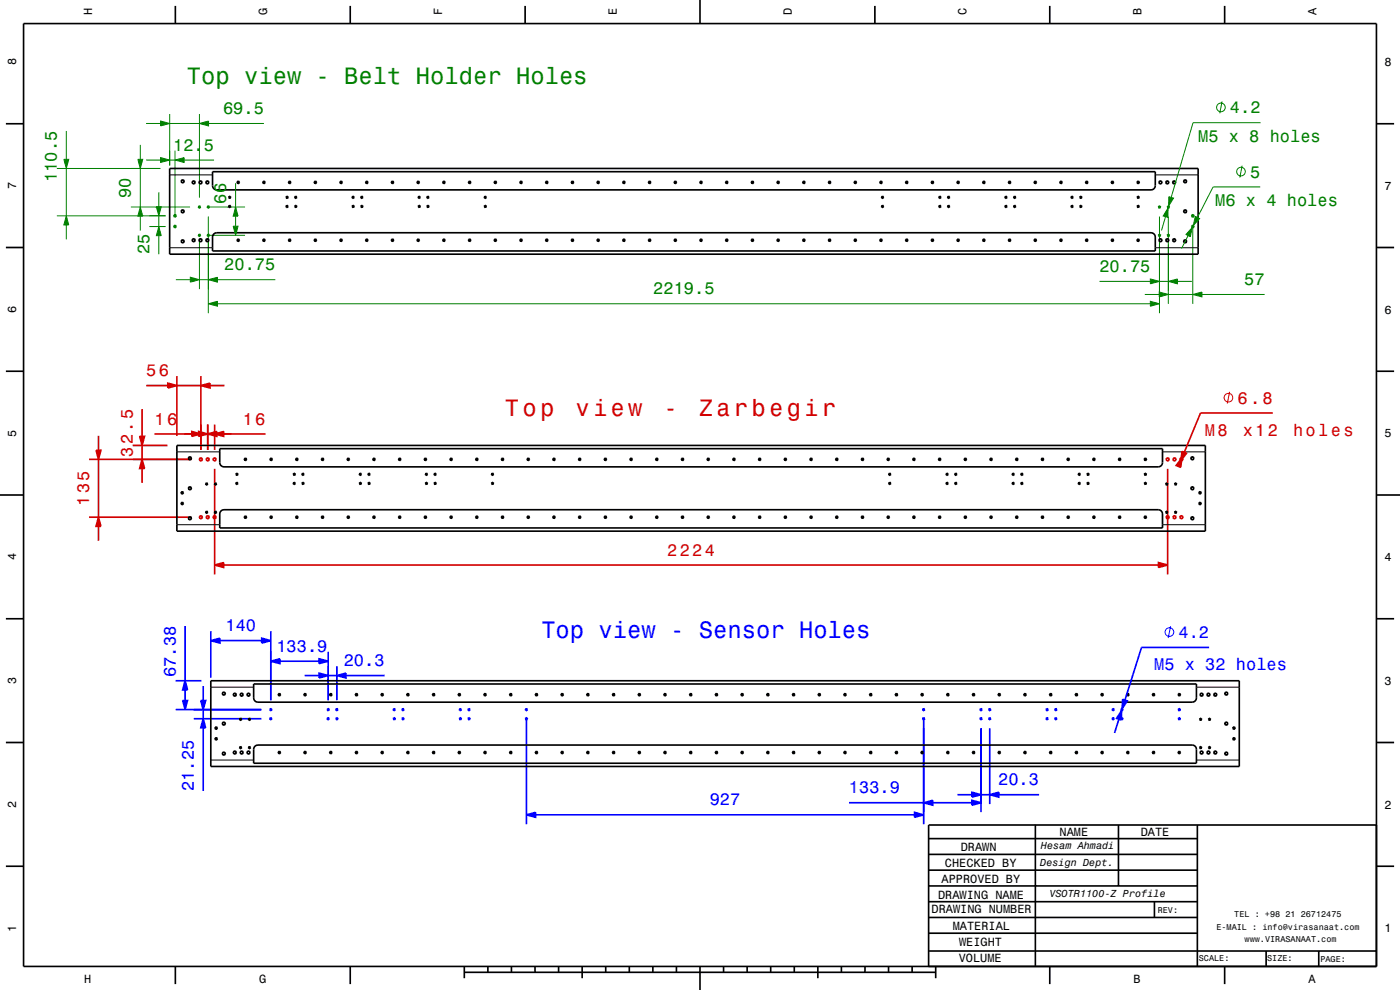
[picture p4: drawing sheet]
<svg xmlns="http://www.w3.org/2000/svg" width="297mm" height="210mm" viewBox="0 0 297 210" stroke-linecap="round" stroke-linejoin="round" font-family="sans-serif">
<g fill="none" stroke="#008000" stroke-width=".21">
<path d="M12.1 35.7h21.9M36 24.2v10.9M37.1 32v14.1M42.3 24.2v17.7M12.1 45.8h23M27.8 43.9h12.5M31.7 48.1h3.4M42.3 50.6v10.7M44.2 45.9v20.5M44.3 43.9h7.7M44.3 49.9h7.7M246 45.9v20.5"/>
<path d="M247.9 45.9v18.6M253 47.8v16.7"/>
</g>
<g fill="none" stroke="#d20000" stroke-width=".35">
<path d="M37.5 79.8v12.7M42.6 79.8v15.6M18.9 97.4h21.7M28.1 94.5h7.4M44.1 90.1v5.3M45.5 90.1v5.3M45.5 99.4v22.5M247.7 99.4v22.5M18.9 109.7h21.7"/>
<circle cx="42.6" cy="97.4" r=".31"/>
<circle cx="44.1" cy="97.4" r=".31"/>
<circle cx="45.5" cy="97.4" r=".31"/>
<circle cx="247.7" cy="97.4" r=".31"/>
<circle cx="249.2" cy="97.4" r=".31"/>
<circle cx="250.6" cy="97.4" r=".31"/>
<circle cx="42.6" cy="109.7" r=".31"/>
<circle cx="44.1" cy="109.7" r=".31"/>
<circle cx="45.5" cy="109.7" r=".31"/>
<circle cx="247.7" cy="109.7" r=".31"/>
<circle cx="249.2" cy="109.7" r=".31"/>
<circle cx="250.6" cy="109.7" r=".31"/>
</g>
<g fill="none" stroke="#00f" stroke-width=".35">
<path d="M44.7 133.9v9.9M57.4 133.9v14.6M69.6 138.3v10.2M37.3 150.5h18.1M37.3 144.4h5.4M41.1 152.5h14.3M57.3 150.4l.2-.1 .1 .2v.2h-.2zM57.3 152.3h.2l.1 .2-.2 .2-.1-.2zM69.5 150.4l.1-.1 .2 .2v.2h-.3zM69.5 152.3h.2l.1 .2-.2 .2-.2-.2zM71.3 152.4l.2-.1 .1 .1v.2h-.2zM71.3 150.4h.2l.1 .2-.1 .1-.2-.1z"/>
<path d="M71.5 141.3v7.2M83.5 152.4l.2-.1 .1 .1v.2h-.2zM83.5 150.4h.2l.1 .2-.2 .1-.1-.1zM85.3 152.4l.2-.1 .2 .1-.1 .2h-.2zM85.4 150.4h.2l.1 .2-.2 .1-.2-.1zM97.5 152.4l.2-.1 .1 .1v.2h-.2zM97.5 150.4h.2l.1 .2-.2 .1-.1-.1zM99.3 152.4l.2-.1 .2 .1-.1 .2h-.2zM99.4 150.4h.2l.1 .2-.2 .1-.2-.1zM111.5 152.4l.2-.1 .2 .1-.1 .2h-.2zM111.5 150.4h.3v.2l-.1 .1-.2-.1zM111.7 152.5v22.3"/>
<path d="M195.8 150.4h.2l.1 .2-.2 .1-.1-.1zM195.8 152.3h.2l.1 .2-.2 .2-.1-.2zM196 152.5v22.3M208 150.4h.2l.1 .2-.2 .1-.2-.1zM208 152.3h.2l.1 .2-.2 .2-.2-.2zM208.1 154.5v17.8M209.8 150.4h.2l.1 .2-.1 .1-.2-.1zM209.8 152.3h.2l.1 .2-.1 .2-.2-.2zM210 154.5v16.1M222 150.4h.2l.1 .2-.2 .1-.1-.1zM222 152.3h.2l.1 .2-.2 .2-.1-.2zM223.9 150.4h.2l.1 .2-.2 .1-.2-.1z"/>
<path d="M223.9 152.3h.2l.1 .2-.2 .2-.2-.2zM236 150.4h.2l.1 .2-.2 .1-.1-.1zM236 152.3h.2l.1 .2-.2 .2-.1-.2zM237.8 150.4l.2-.1 .2 .2-.1 .2h-.2zM237.8 152.4l.2-.1 .2 .1-.1 .2h-.2zM250 150.4l.2-.1 .2 .2-.1 .2h-.2zM250 152.4l.2-.1 .2 .1-.1 .2h-.2z"/>
</g>
<g fill="none" stroke="#000" stroke-width=".35">
<path d="M5 5h287v200h-287zM37.2 1.3v3.7M74.3 1.3v3.7M111.4 1.3v3.7M148.5 0v5M185.6 1.3v3.7M222.7 1.3v3.7M259.8 1.3v3.7M1.2 26.3h3.8M36 35.7h218.2v18.2h-218.2zM45.1 36.4h200v3l-.3 .6-.6 .3h-198.2l-.6-.3-.3-.4zM50.4 38.5l.4 .2-.2 .2h-.2z"/>
<path d="M55.9 38.5l.3 .2-.1 .2h-.2zM61.4 38.5l.3 .2-.2 .2h-.2zM66.8 38.5l.3 .2-.1 .2-.3-.2zM72.3 38.5l.3 .2-.2 .2-.3-.2zM77.7 38.5l.3 .2-.1 .2h-.2zM83.2 38.5l.3 .2-.2 .2h-.2zM88.6 38.5l.3 .2-.1 .2h-.2zM94.1 38.5l.3 .2-.2 .2h-.2zM99.5 38.5l.4 .2-.2 .2-.3-.2zM105 38.5l.3 .2-.1 .2-.3-.2zM110.4 38.5l.4 .2-.2 .2h-.2zM115.9 38.5l.3 .2-.1 .2h-.2z"/>
<path d="M121.4 38.5l.3 .2-.2 .2h-.2zM126.8 38.5l.3 .2-.1 .2h-.2zM132.3 38.5l.3 .2-.2 .2-.3-.2zM137.7 38.5l.3 .2-.1 .2-.3-.2zM143.2 38.5l.3 .2-.2 .2h-.2zM148.6 38.5l.3 .2-.1 .2h-.2zM154.1 38.5l.3 .2-.2 .2h-.2zM159.5 38.5l.4 .2-.2 .2-.3-.2zM165 38.5l.3 .2-.1 .2-.3-.2zM170.4 38.5l.4 .2-.2 .2-.3-.2zM175.9 38.5l.3 .2-.1 .2h-.2zM181.4 38.5l.3 .2-.2 .2h-.2z"/>
<path d="M186.8 38.5l.3 .2-.1 .2h-.2zM192.3 38.5l.3 .2-.2 .2-.3-.2zM197.7 38.5l.3 .2-.1 .2-.3-.2zM203.2 38.5l.3 .2-.2 .2-.3-.2zM208.6 38.5l.4 .2-.2 .2h-.2zM214.1 38.5l.3 .2-.2 .2h-.2zM219.5 38.5l.4 .2-.2 .2h-.2zM225 38.5l.3 .2-.1 .2-.3-.2zM230.4 38.5l.4 .2-.2 .2-.3-.2zM235.9 38.5l.3 .2-.1 .2-.3-.2zM241.4 38.5h.2l-.1 .4h-.2l-.1-.2zM292 26.3h3.8"/>
<path d="M1.2 52.5h3.8M45.3 49.7l.7-.3h198.2l.6 .2 .3 .4v3.2h-200v-2.9zM48.6 41.8l.1-.1 .2 .1v.2h-.3zM48.6 43.7l.2-.1 .1 .3-.2 .1-.2-.1zM50.4 50.8l.4 .2-.2 .2-.2-.1zM55.9 50.8l.3 .2-.1 .2-.2-.1zM60.7 41.8l.2-.1 .2 .1-.1 .2h-.2zM60.8 43.7l.2-.1 .1 .3-.2 .1-.2-.1zM61.4 50.8l.3 .2-.2 .2-.2-.1zM62.6 43.7l.2-.1 .1 .1v.2l-.2 .1zM62.6 41.7h.2l.1 .2-.2 .2-.1-.2zM66.8 50.8l.3 .2-.1 .2-.2-.1-.1-.2z"/>
<path d="M72.3 50.8l.3 .2-.2 .2-.2-.1-.1-.2zM74.7 43.7l.2-.1 .2 .1-.1 .2-.2 .1zM74.8 41.7h.2l.1 .2-.2 .2-.2-.2zM76.6 43.7l.2-.1 .1 .1v.2l-.2 .1zM76.6 41.7h.2l.1 .2-.2 .2-.1-.2zM77.7 50.8l.3 .2-.1 .2-.2-.1zM83.2 50.8l.3 .2-.2 .2-.2-.1zM88.6 50.8l.3 .2-.1 .2-.2-.1zM88.8 43.7l.1-.1 .2 .1v.2l-.2 .1zM88.8 41.7h.2l.1 .2-.2 .2-.1-.2zM90.6 43.7l.2-.1 .2 .1-.1 .2-.2 .1zM90.6 41.7h.3v.2l-.1 .2-.2-.2z"/>
<path d="M94.1 50.8l.3 .2-.2 .2-.2-.1zM99.5 50.8l.4 .2-.2 .2-.2-.1-.1-.2zM102.8 43.7l.2-.1 .1 .1v.2l-.2 .1zM102.8 41.7h.2l.1 .2-.2 .2-.1-.2zM105 50.8l.3 .2-.1 .2-.3-.1v-.2zM110.4 50.8l.4 .2-.2 .2-.2-.1zM115.9 50.8l.3 .2-.1 .2-.2-.1zM121.4 50.8l.3 .2-.2 .2-.2-.1zM126.8 50.8l.3 .2-.1 .2-.2-.1zM132.3 50.8l.3 .2-.2 .2-.2-.1-.1-.2zM137.7 50.8l.3 .2-.1 .2-.2-.1-.1-.2zM143.2 50.8l.3 .2-.2 .2-.2-.1z"/>
<path d="M148.6 50.8l.3 .2-.1 .2-.2-.1zM154.1 50.8l.3 .2-.2 .2-.2-.1zM159.5 50.8l.4 .2-.2 .2-.2-.1-.1-.2zM165 50.8l.3 .2-.1 .2-.3-.1v-.2zM170.4 50.8l.4 .2-.2 .2-.2-.1-.1-.2zM175.9 50.8l.3 .2-.1 .2-.2-.1zM181.4 50.8l.3 .2-.2 .2-.2-.1zM186.8 50.8l.3 .2-.1 .2-.2-.1zM187.1 41.7h.2l.1 .2-.2 .2-.2-.2zM187.1 43.7l.2-.1 .1 .3-.2 .1-.2-.1zM192.3 50.8l.3 .2-.2 .2-.2-.1-.1-.2zM197.7 50.8l.3 .2-.1 .2-.2-.1-.1-.2z"/>
<path d="M199.3 41.7h.2l.1 .2-.2 .2-.2-.2zM199.3 43.7l.2-.1 .1 .3-.2 .1-.2-.1zM201.1 41.7h.2l.1 .2-.2 .2-.1-.2zM201.1 43.7l.2-.1 .1 .3-.2 .1-.1-.1zM203.2 50.8l.3 .2-.2 .2-.2-.1-.1-.2zM208.6 50.8l.4 .2-.2 .2-.2-.1zM213.3 41.7h.2l.1 .2-.2 .2-.2-.2zM213.3 43.7l.2-.1 .1 .3-.2 .1-.2-.1zM214.1 50.8l.3 .2-.2 .2-.2-.1zM215.1 41.7h.2l.1 .2-.2 .2-.1-.2zM215.1 43.7l.2-.1 .1 .3-.2 .1-.1-.1zM219.5 50.8l.4 .2-.2 .2-.2-.1z"/>
<path d="M225 50.8l.3 .2-.1 .2-.3-.1v-.2zM227.3 41.7h.2l.1 .2-.2 .2-.1-.2zM227.3 43.7l.2-.1 .1 .3-.2 .1-.1-.1zM229.1 41.8l.2-.1 .2 .1-.1 .2h-.2zM229.1 43.7l.2-.1 .2 .1-.1 .2-.2 .1zM230.4 50.8l.4 .2-.2 .2-.2-.1-.1-.2zM235.9 50.8l.3 .2-.1 .2-.3-.1v-.2zM241.3 41.8l.2-.1 .1 .1v.2h-.2zM241.3 43.7l.2-.1 .1 .1v.2l-.2 .1zM241.4 50.8l.3 .2-.2 .2-.2-.1zM292 52.5h3.8M1.2 78.8h3.8"/>
<path d="M292 78.8h3.8M37.5 94.5h218.2v18.2h-218.2zM46.6 95.2h200v2.9l-.2 .6-.7 .3h-198.2l-.6-.2-.2-.4zM52 97.2l.3 .2-.2 .3-.2-.1-.1-.2zM57.4 97.2l.4 .2-.2 .3-.2-.1zM62.9 97.2l.3 .2-.1 .3-.3-.1zM68.3 97.2l.4 .2-.2 .3-.2-.1zM73.8 97.2l.3 .2-.1 .3-.3-.1v-.2zM79.2 97.2l.4 .2-.2 .3-.2-.1-.1-.2zM84.7 97.2l.3 .2-.1 .3-.2-.1-.1-.2zM90.2 97.2l.3 .2-.2 .3-.2-.1zM95.6 97.2l.3 .2-.1 .3-.2-.1z"/>
<path d="M101.1 97.2l.3 .2-.2 .3-.2-.1zM106.5 97.2l.3 .2-.1 .3-.2-.1-.1-.2zM112 97.2l.3 .2-.2 .3-.2-.1-.1-.2zM117.4 97.2l.4 .2-.2 .3-.2-.1-.1-.2zM122.9 97.2l.3 .2-.1 .3-.3-.1zM128.3 97.2l.4 .2-.2 .3-.2-.1zM133.8 97.2l.3 .2-.1 .3-.3-.1zM139.2 97.2l.4 .2-.2 .3-.2-.1-.1-.2zM144.7 97.2l.3 .2-.1 .3-.2-.1-.1-.2zM150.2 97.2l.3 .2-.2 .3-.2-.1-.1-.2zM155.6 97.2l.3 .2-.1 .3-.2-.1zM161.1 97.2l.3 .2-.2 .3-.2-.1z"/>
<path d="M166.5 97.2l.3 .2-.1 .3-.2-.1zM172 97.2l.3 .2-.2 .3-.2-.1-.1-.2zM177.4 97.2l.4 .2-.2 .3-.2-.1-.1-.2zM182.9 97.2l.3 .2-.2 .3-.2-.1v-.2zM188.3 97.2l.4 .2-.2 .3-.2-.1zM193.8 97.2l.3 .2-.1 .3-.3-.1zM199.2 97.2l.4 .2-.2 .3-.2-.1zM204.7 97.2l.3 .2-.1 .3-.2-.1-.1-.2zM210.2 97.2l.3 .2-.2 .3-.2-.1-.1-.2zM215.6 97.2l.3 .2-.1 .3-.2-.1-.1-.2zM221.1 97.2l.3 .2-.2 .3-.2-.1zM226.5 97.2l.3 .2-.1 .3-.2-.1z"/>
<path d="M232 97.2l.3 .2-.2 .3-.2-.1zM237.4 97.2l.4 .2-.2 .3-.2-.1-.1-.2zM242.9 97.2l.2 .1v.3h-.2l-.1-.2zM0 105h5M38.6 106.6l.3 .2-.2 .2-.3-.2zM38.6 104.3l.3 .2-.2 .2h-.2l-.1-.2zM43.7 108.5h.2l.1 .3-.2 .1-.1-.2zM43.7 102.5h.2l.1 .3-.2 .1-.1-.2zM45.6 108.5h.2l.1 .3-.2 .1-.1-.2zM45.6 102.5h.2l.1 .3-.2 .1-.1-.2zM46.9 108.4l.6-.3h198.2l.6 .3 .3 .4v3.2h-200v-3zM50.1 100.5l.2-.1 .1 .1v.3h-.2z"/>
<path d="M50.1 102.4h.2l.1 .2-.2 .1-.1-.1zM52 109.5l.3 .2-.2 .2h-.2l-.1-.2zM57.4 109.5l.4 .2-.2 .2h-.2zM62.3 100.5l.1-.1 .2 .1v.3h-.3zM62.3 102.4h.2l.1 .2-.2 .1-.2-.1zM62.9 109.5l.3 .2-.1 .2h-.3zM64.1 102.5l.2-.1 .2 .1-.1 .2h-.2zM64.1 100.5l.2-.1 .1 .3-.1 .1-.2-.1zM68.3 109.5l.4 .2-.2 .2h-.2zM73.8 109.5l.3 .2-.1 .2h-.3v-.2zM76.3 102.5l.2-.1 .1 .1v.2h-.2zM76.3 100.5l.2-.1 .1 .3-.2 .1-.1-.1z"/>
<path d="M78.1 102.5l.2-.1 .2 .1-.1 .2h-.2zM78.2 100.5l.2-.1 .1 .3-.2 .1-.2-.1zM79.2 109.5l.4 .2-.2 .2h-.2l-.1-.2zM84.7 109.5l.3 .2-.1 .2h-.2l-.1-.2zM90.2 109.5l.3 .2-.2 .2h-.2zM90.3 102.5l.2-.1 .1 .1v.2h-.2zM90.3 100.5l.2-.1 .1 .3-.2 .1-.1-.1zM92.1 102.5l.2-.1 .2 .1-.1 .2h-.2zM92.2 100.5l.2-.1 .1 .3-.2 .1-.2-.1zM95.6 109.5l.3 .2-.1 .2h-.2zM101.1 109.5l.3 .2-.2 .2h-.2zM104.3 102.5l.2-.1 .2 .1-.1 .2h-.2z"/>
<path d="M104.4 100.5l.2-.1v.3l-.1 .1-.2-.1zM106.5 109.5l.3 .2-.1 .2h-.2l-.1-.2zM112 109.5l.3 .2-.2 .2h-.2l-.1-.2zM117.4 109.5l.4 .2-.2 .2h-.2l-.1-.2zM122.9 109.5l.3 .2-.1 .2h-.3zM128.3 109.5l.4 .2-.2 .2h-.2zM133.8 109.5l.3 .2-.1 .2h-.3zM139.2 109.5l.4 .2-.2 .2h-.2l-.1-.2zM144.7 109.5l.3 .2-.1 .2h-.2l-.1-.2zM150.2 109.5l.3 .2-.2 .2h-.2l-.1-.2zM155.6 109.5l.3 .2-.1 .2h-.2zM161.1 109.5l.3 .2-.2 .2h-.2z"/>
<path d="M166.5 109.5l.3 .2-.1 .2h-.2zM172 109.5l.3 .2-.2 .2h-.2l-.1-.2zM177.4 109.5l.4 .2-.2 .2h-.2l-.1-.2zM182.9 109.5l.3 .2-.2 .2h-.2v-.2zM188.3 109.5l.4 .2-.2 .2h-.2zM188.6 100.5l.2-.1 .1 .3-.2 .1-.1-.1zM188.6 102.4h.2l.1 .2-.2 .1-.1-.1zM193.8 109.5l.3 .2-.1 .2h-.3zM199.2 109.5l.4 .2-.2 .2h-.2zM200.8 100.5l.2-.1 .1 .3-.2 .1-.2-.1zM200.8 102.4h.2l.1 .2-.2 .1-.2-.1zM202.6 100.5l.2-.1 .1 .3-.1 .1-.2-.1z"/>
<path d="M202.6 102.4h.2l.1 .2-.1 .1-.2-.1zM204.7 109.5l.3 .2-.1 .2h-.2l-.1-.2zM210.2 109.5l.3 .2-.2 .2h-.2l-.1-.2zM214.8 100.5l.2-.1 .1 .3-.2 .1-.1-.1zM214.8 102.4h.2l.1 .2-.2 .1-.1-.1zM215.6 109.5l.3 .2-.1 .2h-.2l-.1-.2zM216.7 100.5l.2-.1 .1 .3-.2 .1-.2-.1zM216.7 102.4h.2l.1 .2-.2 .1-.2-.1zM221.1 109.5l.3 .2-.2 .2h-.2zM226.5 109.5l.3 .2-.1 .2h-.2zM228.8 100.5l.2-.1 .1 .3-.2 .1-.1-.1zM228.8 102.4h.2l.1 .2-.2 .1-.1-.1z"/>
<path d="M230.6 100.5l.2-.1 .2 .1-.1 .3h-.2zM230.6 102.5l.2-.1 .2 .1-.1 .2h-.2zM232 109.5l.3 .2-.2 .2h-.2zM237.4 109.5l.4 .2-.2 .2h-.2l-.1-.2zM242.8 100.5l.2-.1 .2 .1-.1 .3h-.2zM242.8 102.5l.2-.1 .2 .1-.1 .2h-.2zM242.9 109.5l.3 .2-.2 .2h-.2v-.2zM247.3 108.6l.2-.1 .2 .1-.1 .2h-.2zM247.3 102.6l.2-.1 .2 .1-.1 .2h-.2zM249.2 108.6l.2-.1 .2 .1-.1 .2h-.2zM249.2 102.6l.2-.1 .2 .1-.1 .2h-.2zM254.5 106.6l.3 .2-.1 .2h-.3l-.1-.2z"/>
<path d="M254.5 104.3l.2 .1 .1 .2-.1 .1h-.3l-.1-.2zM292 105h5M1.2 131.3h3.8M292 131.3h3.8M1.2 157.5h3.8M44.7 144.4h218.2v18.2h-218.2zM45.8 156.5l.3 .2-.2 .2h-.2l-.1-.2zM45.8 154.2l.2 .1 .1 .1-.2 .3-.3-.3zM50.9 158.4h.2l.1 .3-.2 .1-.1-.2zM50.9 152.4h.2l.1 .3-.2 .1-.1-.2zM52.8 158.4h.2l.1 .3-.2 .1-.2-.2zM52.8 152.4h.2l.1 .3-.2 .1-.2-.2z"/>
<path d="M53.8 145.1h200v2.9l-.2 .7-.7 .2h-198.2l-.6-.2-.3-.4zM54.1 158.3l.6-.3h198.2l.6 .3 .3 .4v3.2h-200v-3zM59.2 147.2h.2l.1 .2-.2 .2-.3-.3zM59.2 159.4h.2l.1 .2-.2 .2-.3-.2zM64.6 147.2h.2l.1 .2-.1 .2-.3-.3zM64.6 159.4h.2l.1 .2-.1 .2-.3-.2zM70.1 147.2h.2l.1 .2-.2 .2-.2-.3zM70.1 159.4h.2l.1 .2-.2 .2-.2-.2zM75.5 147.2h.3l.1 .2-.2 .2-.3-.3zM75.5 159.4h.3l.1 .2-.2 .2-.3-.2zM81 147.2h.2l.1 .2-.1 .2-.3-.3zM81 159.4h.2l.1 .2-.1 .2-.3-.2z"/>
<path d="M86.4 147.2h.3l.1 .2-.2 .2-.3-.3zM86.4 159.4h.3l.1 .2-.2 .2-.3-.2zM91.9 147.2h.2l.1 .2-.1 .2-.3-.3zM91.9 159.4h.2l.1 .2-.1 .2-.3-.2zM97.4 147.2h.2l.1 .2-.2 .2-.3-.3zM97.4 159.4h.2l.1 .2-.2 .2-.3-.2zM102.8 147.2h.2l.1 .2-.1 .2-.3-.3zM102.8 159.4h.2l.1 .2-.1 .2-.3-.2zM108.3 147.2h.2l.1 .2-.2 .2-.3-.3zM108.3 159.4h.2l.1 .2-.2 .2-.3-.2zM113.7 147.2h.2l.1 .2-.1 .2-.3-.3zM113.7 159.4h.2l.1 .2-.1 .2-.3-.2z"/>
<path d="M119.2 147.2h.2l.1 .2-.2 .2-.3-.3zM119.2 159.4h.2l.1 .2-.2 .2-.3-.2zM124.6 147.2h.2l.2 .2-.2 .2-.3-.3zM124.6 159.4h.2l.2 .2-.2 .2-.3-.2zM130.1 147.2h.2l.1 .2-.2 .2-.2-.1zM130.1 159.4h.2l.1 .2-.2 .2h-.2zM135.5 147.2h.3l.1 .2-.2 .2-.3-.3zM135.5 159.4h.3l.1 .2-.2 .2-.3-.2zM141 147.2h.2l.1 .2-.1 .2-.3-.3zM141 159.4h.2l.1 .2-.1 .2-.3-.2zM146.4 147.2h.3l.1 .2-.2 .2-.3-.3zM146.4 159.4h.3l.1 .2-.2 .2-.3-.2z"/>
<path d="M151.9 147.2h.2l.1 .2-.1 .2-.3-.3zM151.9 159.4h.2l.1 .2-.1 .2-.3-.2zM157.4 147.2h.2l.1 .2-.2 .2-.3-.3zM157.4 159.4h.2l.1 .2-.2 .2-.3-.2zM162.8 147.2h.2l.1 .2-.1 .2-.2-.1zM162.8 159.4h.2l.1 .2-.1 .2h-.2zM168.3 147.2h.2l.1 .2-.2 .2-.3-.3zM168.3 159.4h.2l.1 .2-.2 .2-.3-.2zM173.7 147.2h.2l.1 .2-.1 .2-.3-.3zM173.7 159.4h.2l.1 .2-.1 .2-.3-.2zM179.2 147.2h.2l.1 .2-.2 .2-.3-.3zM179.2 159.4h.2l.1 .2-.2 .2-.3-.2z"/>
<path d="M184.6 147.2h.2l.2 .2-.2 .2-.3-.3zM184.6 159.4h.2l.2 .2-.2 .2-.3-.2zM190.1 147.2h.2l.1 .2-.2 .2-.3-.3zM190.1 159.4h.2l.1 .2-.2 .2-.3-.2zM195.5 147.2h.3l.1 .2-.2 .2-.2-.1zM195.5 159.4h.3l.1 .2-.2 .2h-.2zM201 147.2h.2l.1 .2-.1 .2-.3-.3zM201 159.4h.2l.1 .2-.1 .2-.3-.2zM206.4 147.2h.3l.1 .2-.2 .2-.3-.3zM206.4 159.4h.3l.1 .2-.2 .2-.3-.2zM211.9 147.2l.3 .2-.1 .2-.3-.3zM211.9 159.4l.3 .2-.1 .2-.3-.2z"/>
<path d="M217.4 147.2h.2l.1 .2-.2 .2-.3-.3zM217.4 159.4h.2l.1 .2-.2 .2-.3-.2zM222.8 147.2h.2l.1 .2-.1 .2-.3-.3zM222.8 159.4h.2l.1 .2-.1 .2-.3-.2zM228.3 147.2h.2l.1 .2-.2 .2-.3-.3zM228.3 159.4h.2l.1 .2-.2 .2-.3-.2zM233.7 147.2h.2l.1 .2-.1 .2-.3-.3zM233.7 159.4h.2l.1 .2-.1 .2-.3-.2zM239.2 147.2h.2l.1 .2-.2 .2-.3-.3zM239.2 159.4h.2l.1 .2-.2 .2-.3-.2zM244.6 147.2h.2l.1 .2-.1 .2-.3-.3zM244.6 159.4h.2l.1 .2-.1 .2-.3-.2z"/>
<path d="M250.1 159.4h.2l.1 .2-.2 .2-.2-.2zM250.1 147.1l.2 .1v.4l-.3-.2zM254.5 158.5l.2-.1 .2 .1-.1 .2-.2 .1zM254.5 152.5l.2-.1 .2 .1-.1 .2-.2 .1zM256.4 158.5l.2-.1 .2 .1-.1 .2-.2 .1zM256.4 152.5l.2-.1 .2 .1-.1 .2-.2 .1zM261.7 156.5h.2l.1 .2-.1 .2-.4-.2zM261.7 154.2l.3 .3-.1 .2-.4-.3zM292 157.5h3.8M197 177.9h57M219.6 174.9v30M237.3 175v12.9"/>
<path d="M254 175v30M292 175h-95v30M1.2 183.8h3.8M197 181.2h57M197 184.6h57M197 187.9h57M197 191.3h57M197 194.6h57M197 198h57M244.9 191.3v3.3M292 183.8h3.8M37.2 205v3.8"/>
<path d="M74.3 205v3.8M98.5 206.3h100M98.5 205v2.5M103.5 205v1.3M108.5 205v1.3M113.5 205v1.3M118.5 205v1.3M123.5 205v2.5M128.5 205v1.3M133.5 205v1.3M138.5 205v1.3M143.5 205v1.3"/>
<path d="M148.5 205v5M153.5 205v1.3M158.5 205v1.3M163.5 205v1.3M168.5 205v1.3M173.5 205v2.5M178.5 205v1.3M183.5 205v1.3M188.5 205v1.3M193.5 205v1.3M197 201.7h95M198.5 205v2.5"/>
<path d="M222.7 205v3.8M259.8 205v3.8M268.6 201.7v3.3M279.8 201.8v3.2"/>
<circle cx="38.8" cy="38.5" r=".31"/>
<circle cx="41.1" cy="38.7" r=".31"/>
<circle cx="42.5" cy="38.7" r=".31"/>
<circle cx="44" cy="38.7" r=".31"/>
<circle cx="246.2" cy="38.7" r=".31"/>
<circle cx="247.6" cy="38.7" r=".31"/>
<circle cx="249.1" cy="38.7" r=".31"/>
<circle cx="251.4" cy="38.5" r=".31"/>
<circle cx="38.8" cy="44.8" r=".31"/>
<circle cx="38.8" cy="51.2" r=".31"/>
<circle cx="41.1" cy="51" r=".31"/>
<circle cx="42.5" cy="51" r=".31"/>
<circle cx="44" cy="51" r=".31"/>
<circle cx="246.2" cy="51" r=".31"/>
<circle cx="247.6" cy="51" r=".31"/>
<circle cx="249.1" cy="51" r=".31"/>
<circle cx="251.4" cy="51.2" r=".31"/>
<circle cx="251.4" cy="44.8" r=".31"/>
<circle cx="40.3" cy="97.2" r=".31"/>
<circle cx="253" cy="97.2" r=".31"/>
<circle cx="40.3" cy="109.9" r=".31"/>
<circle cx="40.3" cy="103.6" r=".31"/>
<circle cx="253" cy="109.9" r=".31"/>
<circle cx="253" cy="103.6" r=".31"/>
<circle cx="47.5" cy="159.9" r=".31"/>
<circle cx="47.5" cy="147.1" r=".31"/>
<circle cx="47.5" cy="153.5" r=".31"/>
<circle cx="49.8" cy="147.4" r=".31"/>
<circle cx="49.8" cy="159.6" r=".31"/>
<circle cx="51.3" cy="147.4" r=".31"/>
<circle cx="51.3" cy="159.6" r=".31"/>
<circle cx="52.7" cy="147.4" r=".31"/>
<circle cx="52.7" cy="159.6" r=".31"/>
<circle cx="254.9" cy="147.4" r=".31"/>
<circle cx="254.9" cy="159.6" r=".31"/>
<circle cx="256.4" cy="147.4" r=".31"/>
<circle cx="256.4" cy="159.6" r=".31"/>
<circle cx="257.8" cy="147.4" r=".31"/>
<circle cx="257.8" cy="159.6" r=".31"/>
<circle cx="260.1" cy="153.5" r=".31"/>
<circle cx="260.1" cy="159.9" r=".31"/>
<circle cx="260.1" cy="147.1" r=".31"/>
</g>
<path d="M36 37.1h9.1M245.1 37.1h9.1M36 52.6h9.1M245.1 52.6h9.1M37.5 95.8h9.1M246.6 95.8h9.1M37.5 111.3h9.1M246.6 111.3h9.1M44.7 145.8h9.1M253.8 145.8h9.1M44.7 161.2h9.1M253.8 161.2h9.1" fill="none" stroke="#000" stroke-width=".21"/>
<path d="M37 47.8l.3 .1 .1 .2-.2 .2-.3-.3zM37 45.6l.4 .2-.2 .2h-.2zM42.2 49.8l.2-.1 .1 .3-.2 .1-.2-.1zM42.2 43.8l.2-.1 .1 .3-.2 .1-.2-.1zM44.1 49.8l.2-.1 .1 .3-.2 .1-.2-.1zM44.1 43.8l.2-.1 .1 .3-.2 .1-.2-.1zM245.8 49.8l.2-.1 .2 .2-.1 .2h-.2zM245.8 43.8l.2-.1 .2 .2-.1 .2h-.2zM247.7 49.8l.2-.1 .1 .2v.2h-.2zM247.7 43.8l.2-.1 .1 .2v.2h-.2zM253 47.8l.2 .1-.1 .4-.3-.2zM253 45.6l.3 .2-.2 .2h-.2l-.1-.2z" fill="none" stroke="#008000" stroke-width=".35"/>
<g fill="#008000">
<path d="M42.3 26.2l1.9-.5v1z" fill-rule="evenodd"/>
<path d="M34.1 25.7l1.9 .5-1.9 .5z" fill-rule="evenodd"/>
</g>
<path d="M31 26.2h3.1M34.1 25.7l1.9 .5-1.9 .5zM36 26.2h6.3M42.3 26.2l1.9-.5v1zM44.2 26.2h11.8" fill="none" stroke="#008000" stroke-width=".21"/>
<g fill="#008000">
<path d="M29.8 43.9l.5 2h-1.1z" fill-rule="evenodd"/>
<path d="M29.2 33.8h1.1l-.5 1.9z" fill-rule="evenodd"/>
</g>
<path d="M29.2 33.8h1.1l-.5 1.9zM29.8 30.7v3.1M29.8 35.7v8.2M29.8 43.9l.5 2h-1.1zM29.8 45.9v3" fill="none" stroke="#008000" stroke-width=".21"/>
<g fill="#008000">
<path d="M50 43.9l.5 2h-1z" fill-rule="evenodd"/>
<path d="M49.5 48h1l-.5 1.9z" fill-rule="evenodd"/>
</g>
<path d="M50 38.9v5M49.5 48h1l-.5 1.9zM50 43.9l.5 2h-1zM50 45.9v2.1" fill="none" stroke="#008000" stroke-width=".21"/>
<g fill="#008000">
<path d="M40.4 58.8l1.9 .5-1.9 .5z" fill-rule="evenodd"/>
<path d="M44.2 59.3l1.9-.5v1z" fill-rule="evenodd"/>
</g>
<path d="M37.3 59.3h3.1M40.4 58.8l1.9 .5-1.9 .5zM42.3 59.3h1.9M44.2 59.3l1.9-.5v1zM46.1 59.3h12.3" fill="none" stroke="#008000" stroke-width=".21"/>
<g fill="#008000">
<path d="M37.1 34l2-.6v1.1z" fill-rule="evenodd"/>
<path d="M34.1 33.4l1.9 .6-1.9 .5z" fill-rule="evenodd"/>
</g>
<path d="M31 34h3.1M34.1 33.4l1.9 .6-1.9 .5zM36 34h1.1M37.1 34l2-.6v1.1zM39.1 34h6.3" fill="none" stroke="#008000" stroke-width=".21"/>
<g fill="#008000">
<path d="M14.1 45.8l.5 1.9h-1.1z" fill-rule="evenodd"/>
<path d="M13.5 33.8h1.1l-.5 1.9z" fill-rule="evenodd"/>
</g>
<path d="M13.5 33.8h1.1l-.5 1.9zM14.1 27.8v6M14.1 35.7v10.1M14.1 45.8l.5 1.9h-1.1zM14.1 47.7v3.1" fill="none" stroke="#008000" stroke-width=".21"/>
<g fill="#008000">
<path d="M33.2 43.9h1l-.5 1.9z" fill-rule="evenodd"/>
<path d="M33.7 48.1l.5 1.9h-1z" fill-rule="evenodd"/>
</g>
<path d="M33.2 43.9h1l-.5 1.9zM33.7 48.1l.5 1.9h-1zM33.7 40.8v3.1M33.7 45.8v2.3M33.7 50v3.9" fill="none" stroke="#008000" stroke-width=".21"/>
<g fill="#008000">
<path d="M247.8 44.1v2l-1-.3z" fill-rule="evenodd"/>
<path d="M248 41.7l1 .3-1.1 1.7z" fill-rule="evenodd"/>
</g>
<g fill="none" stroke="#008000" stroke-width=".21">
<path d="M259.3 21.5l-.5 2.5M267.4 26h-14.3l-4.6 15.9M247.3 46l-.9 2.9M247.8 44.1v2l-1-.3zM247.9 43.7l-.1 .4M248 41.7l1 .3-1.1 1.7z"/>
<circle cx="259" cy="22.8" r=".91"/>
</g>
<g fill="#008000">
<path d="M244 63.9l2 .5-2 .6z" fill-rule="evenodd"/>
<path d="M44.2 64.4l1.9-.5v1.1z" fill-rule="evenodd"/>
</g>
<path d="M44.2 64.4l1.9-.5v1.1zM46.1 64.4h197.9M244 63.9l2 .5-2 .6z" fill="none" stroke="#008000" stroke-width=".21"/>
<g fill="#008000">
<path d="M244 59.2l2 .5-2 .5z" fill-rule="evenodd"/>
<path d="M247.9 59.7l1.9-.5v1z" fill-rule="evenodd"/>
</g>
<path d="M233.2 59.7h10.8M244 59.2l2 .5-2 .5zM246 59.7h1.9M247.9 59.7l1.9-.5v1zM249.8 59.7h3.1" fill="none" stroke="#008000" stroke-width=".21"/>
<g fill="#008000">
<path d="M245.9 61.9l2 .6-2 .5z" fill-rule="evenodd"/>
<path d="M253 62.5l2-.6v1.1z" fill-rule="evenodd"/>
</g>
<path d="M242.9 62.5h3M245.9 61.9l2 .6-2 .5zM247.9 62.5h5.1M253 62.5l2-.6v1.1zM255 62.5h13.3" fill="none" stroke="#008000" stroke-width=".21"/>
<g fill="#008000">
<path d="M252.9 48.3l-.4 1.9-.9-.5z" fill-rule="evenodd"/>
<path d="M253.6 45.9l.9 .5-1.4 1.5z" fill-rule="evenodd"/>
</g>
<g fill="none" stroke="#008000" stroke-width=".21">
<path d="M263.5 35.2l-.5 2.5M267.3 39.7h-10l-3.3 6.4M252.1 50l-1.4 2.7M252.9 48.3l-.4 1.9-.9-.5zM253.1 47.9l-.2 .4M253.6 45.9l.9 .5-1.4 1.5z"/>
<circle cx="263.3" cy="36.4" r=".92"/>
</g>
<g fill="#d20000">
<path d="M40.7 91.5l1.9 .6-1.9 .5z" fill-rule="evenodd"/>
<path d="M44.1 92.1l1.9-.6v1.1z" fill-rule="evenodd"/>
</g>
<path d="M32.8 92.1h7.9M40.7 91.5l1.9 .6-1.9 .5zM42.6 92.1h1.5M44.1 92.1l1.9-.6v1.1zM46 92.1h3.1" fill="none" stroke="#d20000" stroke-width=".35"/>
<g fill="#d20000">
<path d="M42.1 91.5l2 .6-2 .5z" fill-rule="evenodd"/>
<path d="M45.5 92.1l2-.6v1.1z" fill-rule="evenodd"/>
</g>
<path d="M39.1 92.1h3M42.1 91.5l2 .6-2 .5zM44.1 92.1h1.4M45.5 92.1l2-.6v1.1zM47.5 92.1h8.8" fill="none" stroke="#d20000" stroke-width=".35"/>
<g fill="#d20000">
<path d="M42.6 81.8l1.9-.5v1z" fill-rule="evenodd"/>
<path d="M35.6 81.3l1.9 .5-1.9 .5z" fill-rule="evenodd"/>
</g>
<path d="M31 81.8h4.6M35.6 81.3l1.9 .5-1.9 .5zM37.5 81.8h5.1M42.6 81.8l1.9-.5v1zM44.5 81.8h3.1" fill="none" stroke="#d20000" stroke-width=".35"/>
<g fill="#d20000">
<path d="M30.1 97.4l.6 2h-1.1z" fill-rule="evenodd"/>
<path d="M29.6 92.6h1.1l-.6 1.9z" fill-rule="evenodd"/>
</g>
<path d="M29.6 92.6h1.1l-.6 1.9zM30.1 97.4l.6 2h-1.1zM30.1 86.8v5.8M30.1 94.5v2.9M30.1 99.4v3" fill="none" stroke="#d20000" stroke-width=".35"/>
<g fill="#d20000">
<path d="M20.4 95.5h1l-.5 1.9z" fill-rule="evenodd"/>
<path d="M20.9 109.7l.5 1.9h-1z" fill-rule="evenodd"/>
</g>
<path d="M20.4 95.5h1l-.5 1.9zM20.9 92.4v3.1M20.9 97.4v12.3M20.9 109.7l.5 1.9h-1zM20.9 111.6v3.1" fill="none" stroke="#d20000" stroke-width=".35"/>
<g fill="#d20000">
<path d="M45.5 119.9l2-.6v1.1z" fill-rule="evenodd"/>
<path d="M245.8 119.3l1.9 .6-1.9 .5z" fill-rule="evenodd"/>
</g>
<path d="M45.5 119.9l2-.6v1.1zM47.5 119.9h198.3M245.8 119.3l1.9 .6-1.9 .5z" fill="none" stroke="#d20000" stroke-width=".35"/>
<g fill="#d20000">
<path d="M250.8 95.7l.9 .4-1.2 1.6z" fill-rule="evenodd"/>
<path d="M250.7 97.2l-.2 1.9-1-.4z" fill-rule="evenodd"/>
</g>
<g fill="none" stroke="#d20000" stroke-width=".21">
<path d="M260.9 83.1l-.5 2.5"/>
<circle cx="260.6" cy="84.4" r=".91"/>
</g>
<path d="M250.7 97.2l-.2 1.9-1-.4zM250.8 95.7l.9 .4-1.2 1.6zM270 87.6h-15.3l-3.5 8.3" fill="none" stroke="#d20000" stroke-width=".35"/>
<g fill="#00f">
<path d="M55.5 135.4l1.9 .5-1.9 .5z" fill-rule="evenodd"/>
<path d="M44.7 135.9l2-.5v1z" fill-rule="evenodd"/>
</g>
<path d="M44.7 135.9l2-.5v1zM46.7 135.9h8.8M55.5 135.4l1.9 .5-1.9 .5z" fill="none" stroke="#00f" stroke-width=".35"/>
<g fill="#00f">
<path d="M38.7 148.6h1.1l-.5 1.9z" fill-rule="evenodd"/>
<path d="M39.3 144.4l.5 1.9h-1.1z" fill-rule="evenodd"/>
</g>
<path d="M39.3 132.8v11.6M38.7 148.6h1.1l-.5 1.9zM39.3 144.4l.5 1.9h-1.1zM39.3 146.3v2.3" fill="none" stroke="#00f" stroke-width=".35"/>
<g fill="#00f">
<path d="M57.4 140.3l2-.6v1.1z" fill-rule="evenodd"/>
<path d="M67.7 139.7l1.9 .6-1.9 .5z" fill-rule="evenodd"/>
</g>
<path d="M67.7 139.7l1.9 .6-1.9 .5zM57.4 140.3l2-.6v1.1zM59.4 140.3h8.3" fill="none" stroke="#00f" stroke-width=".35"/>
<g fill="#00f">
<path d="M67.7 142.8l1.9 .5-1.9 .5z" fill-rule="evenodd"/>
<path d="M71.5 143.3l1.9-.5v1z" fill-rule="evenodd"/>
</g>
<path d="M64.6 143.3h3.1M67.7 142.8l1.9 .5-1.9 .5zM69.6 143.3h1.9M71.5 143.3l1.9-.5v1zM73.4 143.3h8.2" fill="none" stroke="#00f" stroke-width=".35"/>
<g fill="#00f">
<path d="M42.6 148.6h1l-.5 1.9z" fill-rule="evenodd"/>
<path d="M43.1 152.5l.5 1.9h-1z" fill-rule="evenodd"/>
</g>
<path d="M42.6 148.6h1l-.5 1.9zM43.1 152.5l.5 1.9h-1zM43.1 145.5v3.1M43.1 150.5v2M43.1 154.4v13.4" fill="none" stroke="#00f" stroke-width=".35"/>
<g fill="#00f">
<path d="M194 172.3l2 .5-2 .6z" fill-rule="evenodd"/>
<path d="M111.7 172.8l1.9-.5v1.1z" fill-rule="evenodd"/>
</g>
<path d="M111.7 172.8l1.9-.5v1.1zM113.6 172.8h80.4M194 172.3l2 .5-2 .6z" fill="none" stroke="#00f" stroke-width=".35"/>
<g fill="#00f">
<path d="M196 170.3l1.9-.5v1z" fill-rule="evenodd"/>
<path d="M206.2 169.8l1.9 .5-1.9 .5z" fill-rule="evenodd"/>
</g>
<path d="M180.1 170.3h15.9M196 170.3l1.9-.5v1zM197.9 170.3h8.3M206.2 169.8l1.9 .5-1.9 .5z" fill="none" stroke="#00f" stroke-width=".35"/>
<g fill="#00f">
<path d="M206.2 168.1l1.9 .5-1.9 .5z" fill-rule="evenodd"/>
<path d="M210 168.6l1.9-.5v1z" fill-rule="evenodd"/>
</g>
<path d="M203.1 168.6h3.1M206.2 168.1l1.9 .5-1.9 .5zM208.1 168.6h1.9M210 168.6l1.9-.5v1zM211.9 168.6h8.5" fill="none" stroke="#00f" stroke-width=".35"/>
<g fill="#00f">
<path d="M237.9 150.7v2l-1-.3z" fill-rule="evenodd"/>
<path d="M238.1 148.4l1 .3-1 1.6z" fill-rule="evenodd"/>
</g>
<g fill="none" stroke="#00f" stroke-width=".21">
<path d="M248.3 132.8l-.5 2.5"/>
<circle cx="248.1" cy="134.1" r=".92"/>
</g>
<path d="M256.5 137.3h-14.3l-3.6 11.2M237.4 152.6l-1 2.9M237.9 150.7v2l-1-.3zM238.1 150.3l-.2 .4M238.1 148.4l1 .3-1 1.6z" fill="none" stroke="#00f" stroke-width=".35"/>
<text font-size="5" fill="#008000" x="39.6" y="17.9">Top view - Belt Holder Holes</text>
<g font-size="5" fill="#d20000">
<text x="107.1" y="88.3">Top</text>
<text x="122.1" y="88.3">view</text>
<text x="140.7" y="88.3">-</text>
<text x="148.2" y="88.3">Zarbegir</text>
</g>
<text font-size="5" fill="#00f" x="114.8" y="135.3">Top view - Sensor Holes</text>
<g font-size="3.6" fill="#008000">
<text x="47.3" y="24.2">69.5</text>
<text x="260.9" y="24">4.2</text>
<text x="36.7" y="32">12.5</text>
<text x="254.2" y="30.1">M5 x 8 holes</text>
<text x="12.1" y="38.6" transform="rotate(-90 12.1 38.6)">110.5</text>
<text x="27.8" y="42" transform="rotate(-90 27.8 42)">90</text>
<text x="265.2" y="37.7">5</text>
<text x="48" y="43.2" transform="rotate(-90 48 43.2)">66</text>
<text x="257.8" y="43.8">M6 x 4 holes</text>
<text x="31.7" y="53.9" transform="rotate(-90 31.7 53.9)">25</text>
<text x="47.6" y="57.3">20.75</text>
<text x="233.2" y="57.7">20.75</text>
<text x="138.6" y="62.4">2219.5</text>
<text x="263.9" y="60.5">57</text>
</g>
<g font-size="3.6" fill="#d20000">
<text x="31" y="79.8">56</text>
<text x="262.5" y="85.6">6.8</text>
<text x="32.8" y="90.1">16</text>
<text x="51.5" y="90.1">16</text>
<text x="255.6" y="92.4">M8</text>
<text x="263.6" y="92.4">x12</text>
<text x="274.3" y="92.4">holes</text>
<text x="28.1" y="96.9" transform="rotate(-90 28.1 96.9)">32.5</text>
<text x="18.9" y="107.3" transform="rotate(-90 18.9 107.3)">135</text>
<text x="141.5" y="117.9">2224</text>
</g>
<g font-size="3.6" fill="#00f">
<text x="47.8" y="133.9">140</text>
<text x="250" y="135.3">4.2</text>
<text x="37.3" y="143.6" transform="rotate(-90 37.3 143.6)">67.38</text>
<text x="58.6" y="138.3">133.9</text>
<text x="72.9" y="141.3">20.3</text>
<text x="244.9" y="142">M5 x 32 holes</text>
<text x="41.1" y="167.8" transform="rotate(-90 41.1 167.8)">21.25</text>
<text x="211.8" y="166.6">20.3</text>
<text x="150.6" y="170.8">927</text>
<text x="180.1" y="168.3">133.9</text>
</g>
<g font-size="2.5">
<text x="19.6" y="3.3" transform="rotate(-90 19.6 3.3)">H</text>
<text x="56.7" y="3.3" transform="rotate(-90 56.7 3.3)">G</text>
<text x="93.8" y="3.3" transform="rotate(-90 93.8 3.3)">F</text>
<text x="130.9" y="3.3" transform="rotate(-90 130.9 3.3)">E</text>
<text x="168" y="3.3" transform="rotate(-90 168 3.3)">D</text>
<text x="205.1" y="3.3" transform="rotate(-90 205.1 3.3)">C</text>
<text x="242.2" y="3.3" transform="rotate(-90 242.2 3.3)">B</text>
<text x="279.3" y="3.3" transform="rotate(-90 279.3 3.3)">A</text>
<text x="3.4" y="13.9" transform="rotate(-90 3.4 13.9)">8</text>
<text x="293.7" y="14">8</text>
<text x="3.4" y="40.1" transform="rotate(-90 3.4 40.1)">7</text>
<text x="293.7" y="40.3">7</text>
<text x="3.4" y="66.4" transform="rotate(-90 3.4 66.4)">6</text>
<text x="293.7" y="66.5">6</text>
<text x="3.4" y="92.6" transform="rotate(-90 3.4 92.6)">5</text>
<text x="293.7" y="92.8">5</text>
<text x="3.4" y="118.9" transform="rotate(-90 3.4 118.9)">4</text>
<text x="293.7" y="119">4</text>
<text x="3.4" y="145.1" transform="rotate(-90 3.4 145.1)">3</text>
<text x="293.7" y="145.3">3</text>
<text x="3.4" y="171.4" transform="rotate(-90 3.4 171.4)">2</text>
<text x="293.7" y="171.5">2</text>
<text x="224.8" y="177.3">NAME</text>
<text x="242" y="177.3">DATE</text>
<text x="200.5" y="183.9">CHECKED BY</text>
<text x="203.8" y="180.5">DRAWN</text>
<text x="199" y="190.6">DRAWING NAME</text>
<text x="199.7" y="187.2">APPROVED BY</text>
<text x="3.4" y="197.6" transform="rotate(-90 3.4 197.6)">1</text>
<text x="197.6" y="193.8">DRAWING NUMBER</text>
<text x="202.1" y="197.2">MATERIAL</text>
<text x="293.7" y="197.8">1</text>
<text x="203.5" y="200.6">WEIGHT</text>
<text x="17.9" y="208.4">H</text>
<text x="55" y="208.4">G</text>
<text x="203.4" y="204.1">VOLUME</text>
<text x="240.5" y="208.4">B</text>
<text x="277.6" y="208.4">A</text>
</g>
<g font-size="2.2">
<text x="220.7" y="183.6">Design Dept.</text>
<text x="220.8" y="180.2">Hesam Ahmadi</text>
<text x="222.6" y="190.4">VSOTR1100-Z Profile</text>
</g>
<g font-size="1.8">
<text x="245.6" y="193.6">REV:</text>
<text x="258" y="197.2">E-MAIL : info@virasanaat.com</text>
<text x="261.8" y="194.6">TEL : +98 21 26712475</text>
<text x="254.3" y="203.9">SCALE:</text>
<text x="264" y="199.9">www.VIRASANAAT.com</text>
<text x="268.8" y="203.9">SIZE:</text>
<text x="280.1" y="204">PAGE:</text>
</g>
</svg>
